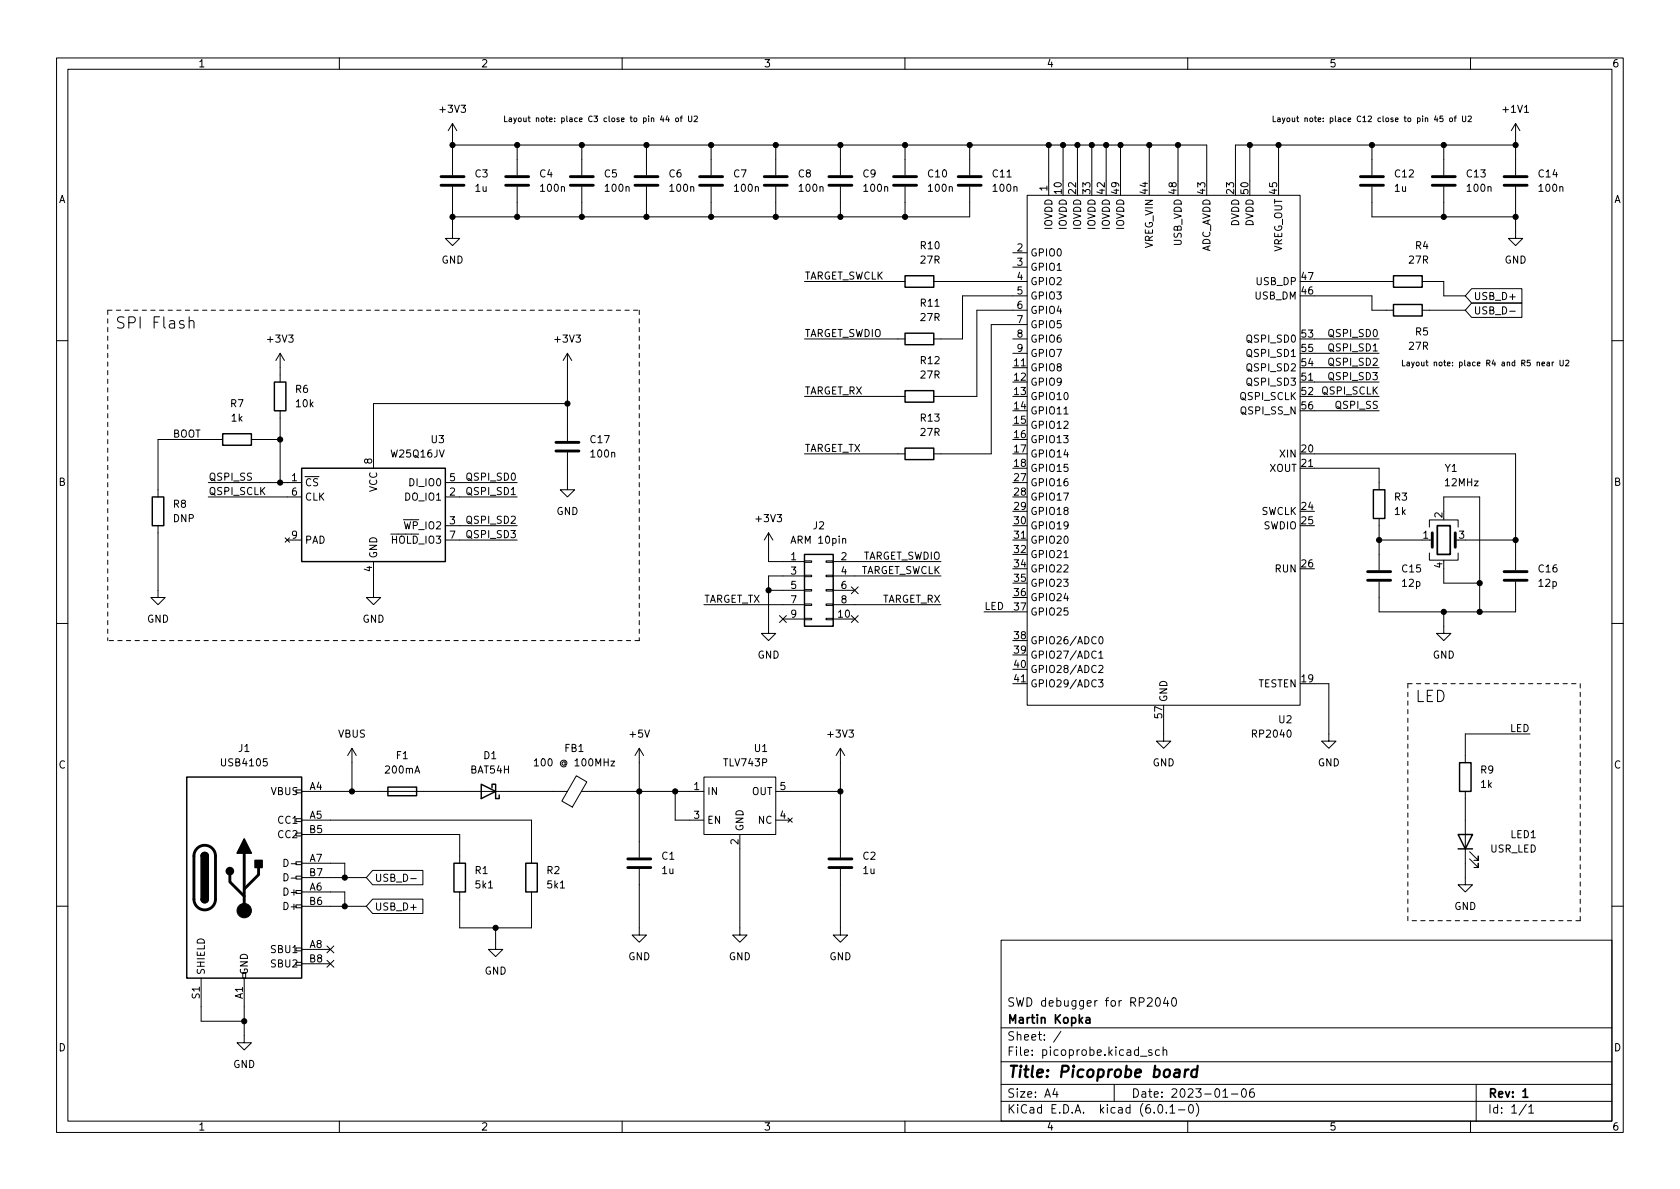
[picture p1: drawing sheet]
<svg xmlns="http://www.w3.org/2000/svg" width="297mm" height="210mm" viewBox="0 0 297 210" stroke-linecap="round" stroke-linejoin="round" font-family="sans-serif">
<g fill="none" stroke="#000" stroke-width=".18">
<path d="M10 10.2h277v190.1h-277zM12 12.2h273v186.1h-273zM60 10.2v2M110 10.2v2M160 10.2v2M210 10.2v2M260 10.2v2M80 33v9.2h1.3l-1.3 1.2-1.3-1.2h1.3M80 21.8v9.2M80 21.8l-.8 1.3M80 21.8l.8 1.3M80 25.6h133.4v6.4"/>
<path d="M91.4 25.6v5.4M91.4 33v5.3M102.9 25.6v5.4M102.9 33v5.3M114.3 25.6v5.4M114.3 33v5.3M117 20.5l-.2 .7h.6M117.3 20.8v.7M118 20.5l-.3 .7h.7M118.2 20.8v.7M119.5 20.9l.1-.1 .3 .1v.6l-.4-.1zM120.3 20.8h.3"/>
<path d="M120.6 20.5l-.2 .2v.8M121.7 20.5v.8l.2 .2 .4-.2v-.8M122.7 20.6l.4-.1 .2 .3-.6 .7h.6M125.7 25.6v5.4M125.7 33v5.3M137.2 25.6v5.4M137.2 33v5.3M148.6 25.6v5.4M148.6 33v5.3M160 25.6v5.4M160 33v5.3M171.4 25.6v5.4"/>
<path d="M171.4 33v5.3h-91.4M181.6 34.5h48.3v90.2h-48.3zM185.4 25.6v8.9M188 25.6v6.4M190.5 25.6v6.4M193 25.6v6.4M195.6 25.6v6.4M198.1 25.6v6.4M203.2 25.6v6.4M208.3 25.6v6.4M221 25.6v6.4M226.1 25.6v6.4"/>
<path d="M242.6 25.6v5.4M242.6 33v5.3h25.4M253.9 20.5l-.3 .7h.6M254.1 20.8v.7M255.1 20.5h-.5v.5l.5-.1v.5l-.1 .1-.4-.1M255.3 25.6v5.4M255.3 33v5.3M256.3 20.9l.2-.1 .3 .1-.1 .6-.4-.1zM257.1 20.8h.4M257.5 20.5l-.3 .2v.8M258.6 20.5v.8l.2 .2 .4-.2v-.8M259.6 20.6l.4-.1 .2 .3-.7 .7h.7"/>
<path d="M268 33v9.2h1.2l-1.2 1.2-1.3-1.2h1.3M268 21.8v9.2M268 21.8l-.8 1.3M268 21.8l.7 1.3M268 25.6h-49.6v6.4M33.4 56.9a.5 .5 0 0 1 .9 .1v1M33.4 56v2M142.2 49.8h17.8M142.2 59.9h17.8M165.1 49.8h16.5M179.1 59.9h2.5M179.1 44.7h2.5"/>
<path d="M179.1 47.2h2.5M181.6 52.3h-11.4v7.6h-5.1M181.6 54.9h-8.9v15.2h-7.6M181.6 57.4h-6.3v22.9h-10.2M232.4 49.8h14M232.4 59.9h11.4M232.4 52.3h10.2v2.6h3.8M251.5 49.8h3.8v2.5h3.8M251.5 54.9h7.6M260.2 53.6h8.9v2.5h-8.9l-1.1-1.2zM260.2 51h8.9v2.6h-8.9l-1.1-1.3zM266.9 55h1"/>
<path d="M10 60.2h2M39.4 77.7h-11.5v10.2M44.4 77.7h5.1M49.5 62.5v5.1M49.5 72.6v12.7M49.5 62.5l-.7 1.2M49.5 62.5l.8 1.2M100.3 62.5v15.5M100.3 62.5l-.7 1.2M100.3 62.5l.8 1.2M100.3 71.4h-34.3v11.4M142.2 70.1h17.8"/>
<path d="M179.1 65h2.5M179.1 62.5h2.5M188.1 73.2h.7M229.9 67.6h13.9M232.4 65h11.4M232.4 62.5h11.4M232.4 70.1h11.4M232.4 72.6h11.4M271.8 64.1h.4v.6M272.6 64.4l.5-.1v-.2l-.3-.1-.2 .2 .1 .4h.4M273.5 64.1h.4l.1 .6M274 64.3l-.5 .2 .1 .2 .4-.1"/>
<path d="M274.4 64v.7M274.7 64l-.3 .2M275.8 63.7v.8l.2 .2 .4-.2v-.8M276.8 63.8l.4-.1 .2 .3-.6 .7h.6M285 60.2h2M27.9 93v12.7h1.3l-1.3 1.2-1.2-1.2h1.2M36.8 85.3h16.5M36.8 87.9h16.5M50.4 95.1l.8 .8M50.8 95.5h2.5M51.2 95.1l-.8 .8M66 99.3v6.4h1.3l-1.3 1.2-1.2-1.2h1.2"/>
<path d="M78.7 85.3h12.7M78.7 87.9h12.7M78.7 93h12.7M78.7 95.5h12.7M100.3 80v6.6h1.3l-1.3 1.3-1.2-1.3h1.2M135.9 94.2l-.8 1.3M135.9 94.2v5.1h6.3M135.9 94.2l.8 1.3M142.2 99.2h1.3v.2h-1.3zM142.2 80.3h17.8M146 99.2h1.3v.2h-1.3zM147.3 99.3h19.1"/>
<path d="M149 95.3l.2-.1 .3 .1v.8M179.1 95.5h2.5M188.1 98.6h.7M229.9 82.8h13.9v3.8M232.4 80.3h35.6v20.5M243.8 91.7v9.1M243.8 95.5h7.7M252.7 97.8v1.3h5.1v-1.3M252.7 93.2v-1.3h5.1v1.3M252.7 95.5h.5M255.3 90.4v-2.5h6.3v20.3M257.3 95.5h.5"/>
<path d="M259.1 95.5h8.9M10 110.2h2M124.5 106.9h17.7M135.9 104.4h6.3M137.8 108.9l1.2 1.2M138.4 109.5h3.8M139 108.9l-1.2 1.2M142.2 109.3h1.3v.3h-1.3zM142.2 106.8h1.3v.3h-1.3zM142.2 104.3h1.3v.2h-1.3zM142.2 101.7h1.3v.3h-1.3zM142.2 101.8h-6.3v10.2h1.3l-1.3 1.3-1.3-1.3h1.3"/>
<path d="M146 109.3h1.3v.3h-1.3zM146 106.8h1.3v.3h-1.3zM146 104.3h1.3v.2h-1.3zM146 101.7h1.3v.3h-1.3zM147.3 109.5h3.8M147.3 101.8h19.1M147.3 104.4h3.8M147.3 106.9h19.1M150.5 103.8l1.2 1.2M150.5 108.9l1.2 1.2M151.7 103.8l-1.2 1.2M151.7 108.9l-1.2 1.2"/>
<path d="M174 108.2h5.1M194.3 115.5l.4-.4v1.3M194.3 117.8l.5-.1 .2 .3-.8 .9h.8M194.3 116.4h.7M194.5 112.6h.1a.68 .68 0 0 1 .4 .6 .68 .68 0 0 1-.4 .7 .84 .84 0 0 1-.1-1.3zM243.8 102.9v5.3h24.2v-5.3M255.3 108.2v3.8h1.2l-1.2 1.3-1.3-1.3h1.3M255.3 100.6v2.5h6.3M285 110.2h2M52.3 139.7h1v.5h-1zM53.3 139.9h47M62.2 132.3l-.7 1.3"/>
<path d="M62.2 132.3v7.6M62.2 132.3l.8 1.3M94.5 134.5l.3-.3v1.2M94.5 135.4h.7M101.9 137.2l1.9 1.1-2.6 4.4-1.9-1zM102.8 139.9h21.7M108 134.6h.7l-.7 .8h.7M113 132.3v19.3M113 132.3l-.7 1.3M113 132.3l.8 1.3M119.4 139.9v5.1h5.1M124.5 137.4h12.7v10.2h-12.7z"/>
<path d="M137.2 139.9h11.4M148.6 132.3v19.3M148.6 132.3l-.8 1.3M148.6 132.3l.8 1.3M179.1 120.9h2.5M194.2 120.2h.8l-.4 .5 .4 .1v.6l-.2 .1-.6-.1M205.7 127.2v3.9h1.3l-1.3 1.2-1.2-1.2h1.2M232.4 120.9h2.5v10.2h1.3l-1.3 1.2-1.2-1.2h1.2M259.1 139.9v16.6h1.2l-1.2 1.2-1.3-1.2h1.3M270.5 129.8h-11.4v5.1M50.2 152a.64 .64 0 0 1 .7 .6 .64 .64 0 0 1-.7 .6zM50.2 154.5a.64 .64 0 0 1 .7 .6 .64 .64 0 0 1-.7 .7z"/>
<path d="M52.3 144.8h1v.5h-1zM53.3 147.6h28v5M53.3 145h40.7v7.6M53.3 157.7h7.7v2.6M53.3 152.6h7.7v2.6M53.3 155.2h11.5M65.9 159h8.9v2.5h-8.9l-1.1-1.2zM65.9 153.9h8.9v2.6h-8.9l-1.1-1.3zM72.6 155.4h1M81.3 157.7v6.4h12.7v-6.4M113 153.7v11.6h1.3l-1.3 1.3-1.2-1.3h1.2M130.8 147.6v17.7h1.3l-1.3 1.3-1.3-1.3h1.3"/>
<path d="M137.2 145h2.5M139.3 144.6l.8 .8M140.1 144.6l-.8 .8M148.6 153.7v11.6h1.3l-1.3 1.3-1.3-1.3h1.3M259.8 151.9l1.6 1.5v-.8v.8h-.8M259.8 150.6l1.6 1.5v-.7v.7h-.8M10 160.2h2M35.6 173v7.6h7.6M43.2 173v11.4h1.2l-1.2 1.3-1.3-1.3h1.3M52.3 170.2h1v.5h-1zM52.3 167.6h1v.5h-1zM53.3 167.9h5.1"/>
<path d="M53.3 160.3h11.5M53.3 170.4h5.1M57.8 167.3l1.2 1.2M57.8 169.8l1.2 1.2M59 167.3l-1.2 1.2M59 169.8l-1.2 1.2M87.6 164.1v3.8h1.3l-1.3 1.3-1.2-1.3h1.2M177 166.3h108v32h-108zM204.4 176.6l.2-.2a.81 .81 0 0 1 .6 .7 .81 .81 0 0 1-.3 .8h-.1a.81 .81 0 0 1-.4-1.3zM206.1 176.4l-.4 1h.9M206.4 176.9v1M207.3 176.6l.2-.2a.81 .81 0 0 1 .6 .7 .81 .81 0 0 1-.3 .8h-.2a.81 .81 0 0 1-.3-1.3z"/>
<path d="M285 160.2h2M60 198.3v2M110 198.3v2M160 198.3v2M177 194.8h108M177 191.8h108M177 187.8h108M177 181.8h108M186.5 192.5l-.4 1h1M186.9 193v1M187.6 182.4l-1.3 1.9M197 191.8v3"/>
<path d="M201.6 186.8h1.2M203.6 185.7l-.3-.1-.2 .2v.3l.5 .1v.4h-.5M204.9 195.4l.2-.1a.81 .81 0 0 1 .6 .7 .81 .81 0 0 1-.3 .8h-.2a.81 .81 0 0 1-.6-.6 .81 .81 0 0 1 .3-.8zM205 185.7l-.4-.1-.3 .3v.4l.1 .3h.6M205.6 185.8l.3-.2 .3 .1 .1 .9M205.6 185.1v1.5M206.2 196.7v.1M206.9 195.8l.4-.5v1.5M206.9 196.8h.8M208.4 196.3h1.1M210 198.3v2M210.4 195.4l.1-.1a.81 .81 0 0 1 .6 .7 .81 .81 0 0 1-.3 .8h-.2a.81 .81 0 0 1-.5-.6 .81 .81 0 0 1 .3-.8z"/>
<path d="M211.5 195.1a1.72 1.72 0 0 1 0 2.3M216.2 194h.9M217.7 193.5h1.2M219.7 192.6l.2-.1a.81 .81 0 0 1 .5 .7 .81 .81 0 0 1-.3 .8h-.1a.81 .81 0 0 1-.6-.6 .81 .81 0 0 1 .3-.8zM221.6 192.5a.59 .59 0 0 0-.7 .7v.5l.2 .3h.4l.2-.1 .1-.5-.2-.2-.4-.1-.3 .3M260 198.3v2M261 191.8v6.5M269.9 195.3l-1.3 1.9M270.3 195.8l.4-.5v1.5M270.3 196.8h.9"/>
</g>
<path d="M254.1 93h2.3v5h-2.3zM192.1 180h.5l.1 .9M192.7 180.3l-.5 .1a.29 .29 0 0 0-.2 .2 .29 .29 0 0 0 .2 .3h.5M269.3 193l.4-.5v1.5M269.3 194h.8" fill="none" stroke="#000" stroke-width=".3"/>
<path d="M209.6 189.1l-.2 1.4M210.2 189.1l-.4 .1-.3 .3M211.7 189.2a.66 .66 0 0 0-1 .3l-.1 .6 .2 .3 .1 .1 .6-.1M211.8 188.5l-.3 2" fill="none" stroke="#000" stroke-width=".4"/>
<g fill="none" stroke="#000" stroke-width=".25">
<path d="M160 48.8h5.1v2h-5.1zM160 58.9h5.1v2.1h-5.1zM246.4 53.8h5.1v2.1h-5.1zM246.4 48.8h5.1v2h-5.1zM39.4 76.7h5v2h-5zM48.5 67.6h2v5h-2zM160 79.2h5.1v2.1h-5.1zM160 69.1h5.1v2h-5.1zM26.9 87.9h2.1v5.1h-2.1zM53.3 82.8h25.4v16.5h-25.4zM142.2 98h5.1v12.7h-5.1zM242.8 86.6h2.1v5.1h-2.1z"/>
<path d="M33 137.4h20.3v35.6h-20.3zM68.6 139.2h5.1v1.5h-5.1zM85.1 138.7l2.5 1.2-2.5 1.3zM87 139.3v-.6h.6v2.5h.7v-.6M258.1 134.9h2v5h-2zM35.6 159a.64 .64 0 0 0 .6 .6 .64 .64 0 0 0 .6-.6M35.6 151.4a.64 .64 0 0 1 .6-.7 .64 .64 0 0 1 .6 .7M80.3 152.6h2v5.1h-2zM93 152.6h2v5.1h-2zM257.8 147.6h2.5l-1.2 2.5zM257.8 150.1h2.5"/>
</g>
<g fill="none" stroke="#000" stroke-width=".51">
<path d="M78 32.8h4M78 31.2h4M89.4 32.8h4.1M89.4 31.2h4.1M100.8 32.8h4.1M100.8 31.2h4.1M112.3 32.8h4M112.3 31.2h4M123.7 32.8h4.1M123.7 31.2h4.1M135.1 32.8h4.1M135.1 31.2h4.1"/>
<path d="M146.6 32.8h4M146.6 31.2h4M158 32.8h4.1M158 31.2h4.1M169.4 32.8h4.1M169.4 31.2h4.1M240.5 32.8h4.1M240.5 31.2h4.1M253.2 32.8h4.1M253.2 31.2h4.1M265.9 32.8h4.1M265.9 31.2h4.1"/>
<path d="M98.3 79.8h4.1M98.3 78.2h4.1M253.2 94.2v2.6M257.3 94.2v2.6M241.8 102.6h4.1M241.8 101.1h4.1M265.9 102.6h4.1M265.9 101.1h4.1M34.8 150a1.91 1.91 0 0 1 2.1-.4 1.91 1.91 0 0 1 1.2 1.8v7.6a1.91 1.91 0 0 1-1.9 1.9 1.91 1.91 0 0 1-1.9-1.9v-7.8l.2-.6zM40.6 154.7v1.3l2.6 2.5M43.2 150.9v10.1M45.7 153.4v1.3l-2.5 2.5"/>
<path d="M111 153.4h4.1M111 151.9h4.1M146.6 153.4h4M146.6 151.9h4"/>
</g>
<g fill="#000" stroke="#000" stroke-width=".25">
<path d="M35.6 159h1.2a.64 .64 0 0 1-.6 .6 .64 .64 0 0 1-.6-.6zM35.6 151.4h1.2v7.6h-1.2zM35.7 150.9a.64 .64 0 0 1 .7-.1 .64 .64 0 0 1 .4 .6h-1.2zM43.2 148.3l1.2 2.6h-2.5zM45.1 152.1h1.3v1.3h-1.3z"/>
<circle cx="40.6" cy="154" r=".63"/>
</g>
<g fill="#000" stroke="#000" stroke-width=".18">
<circle cx="80" cy="25.6" r=".46"/>
<circle cx="80" cy="38.3" r=".46"/>
<circle cx="91.4" cy="25.6" r=".46"/>
<circle cx="91.4" cy="38.3" r=".46"/>
<circle cx="102.9" cy="38.3" r=".46"/>
<circle cx="102.9" cy="25.6" r=".46"/>
<circle cx="114.3" cy="38.3" r=".46"/>
<circle cx="114.3" cy="25.6" r=".46"/>
<circle cx="125.7" cy="38.3" r=".46"/>
<circle cx="125.7" cy="25.6" r=".46"/>
<circle cx="137.2" cy="38.3" r=".46"/>
<circle cx="137.2" cy="25.6" r=".46"/>
<circle cx="148.6" cy="38.3" r=".46"/>
<circle cx="148.6" cy="25.6" r=".46"/>
<circle cx="160" cy="38.3" r=".46"/>
<circle cx="160" cy="25.6" r=".46"/>
<circle cx="171.4" cy="25.6" r=".46"/>
<circle cx="185.4" cy="25.6" r=".46"/>
<circle cx="188" cy="25.6" r=".46"/>
<circle cx="190.5" cy="25.6" r=".46"/>
<circle cx="193" cy="25.6" r=".46"/>
<circle cx="195.6" cy="25.6" r=".46"/>
<circle cx="198.1" cy="25.6" r=".46"/>
<circle cx="203.2" cy="25.6" r=".46"/>
<circle cx="208.3" cy="25.6" r=".46"/>
<circle cx="221" cy="25.6" r=".46"/>
<circle cx="226.1" cy="25.6" r=".46"/>
<circle cx="242.6" cy="25.6" r=".46"/>
<circle cx="255.3" cy="38.3" r=".46"/>
<circle cx="255.3" cy="25.6" r=".46"/>
<circle cx="268" cy="25.6" r=".46"/>
<circle cx="268" cy="38.3" r=".46"/>
<circle cx="49.5" cy="77.7" r=".46"/>
<circle cx="100.3" cy="71.4" r=".46"/>
<circle cx="49.5" cy="85.3" r=".46"/>
<circle cx="243.8" cy="95.5" r=".46"/>
<circle cx="268" cy="95.5" r=".46"/>
<circle cx="135.9" cy="104.4" r=".46"/>
<circle cx="255.3" cy="108.2" r=".46"/>
<circle cx="261.6" cy="108.2" r=".46"/>
<circle cx="261.6" cy="103.1" r=".46"/>
<circle cx="62.2" cy="139.9" r=".46"/>
<circle cx="113" cy="139.9" r=".46"/>
<circle cx="119.4" cy="139.9" r=".46"/>
<circle cx="148.6" cy="139.9" r=".46"/>
<circle cx="61" cy="155.2" r=".46"/>
<circle cx="43.2" cy="161" r="1.27"/>
<circle cx="61" cy="160.3" r=".46"/>
<circle cx="87.6" cy="164.1" r=".46"/>
<circle cx="43.2" cy="180.6" r=".46"/>
</g>
<path d="M19 54.9h94M19 54.9v58.4M113 54.9v58.4M113 113.3h-94M248.9 120.9v41.9M248.9 120.9h30.5M279.4 120.9v41.9M279.4 162.8h-30.5" fill="none" stroke="#000" stroke-width=".18" stroke-dasharray=".8 .8"/>
<g font-size="2.8">
<text x="20.3" y="58.1">SPI Flash</text>
<text x="250.2" y="124.2">LED</text>
<text x="178" y="190.6">Title: Picoprobe board</text>
</g>
<g font-size="2.1">
<text x="178" y="178">SWD debugger for RP2040</text>
<text x="178" y="184">Sheet: /</text>
<text x="178" y="181">Martin Kopka</text>
<text x="178" y="186.7">File: picoprobe.kicad_sch</text>
<text x="178" y="196.9">KiCad E.D.A. kicad (6.0.1-0)</text>
<text x="178" y="194.1">Size: A4</text>
<text x="200" y="194.1">Date: 2023-01-06</text>
<text x="263" y="194.1">Rev: 1</text>
<text x="263" y="196.9">Id: 1/1</text>
</g>
<g font-size="1.8">
<text x="35" y="11.9">1</text>
<text x="85" y="11.9">2</text>
<text x="135" y="11.9">3</text>
<text x="185" y="11.9">4</text>
<text x="235" y="11.9">5</text>
<text x="285" y="11.9">6</text>
<text x="77.9" y="19.9">+3V3</text>
<text x="265.9" y="19.9">+1V1</text>
<text x="10.3" y="35.9">A</text>
<text x="84" y="31.4">C3</text>
<text x="84" y="33.9">1u</text>
<text x="95.4" y="31.4">C4</text>
<text x="95.7" y="33.9">100n</text>
<text x="106.9" y="31.4">C5</text>
<text x="107.1" y="33.9">100n</text>
<text x="118.3" y="31.4">C6</text>
<text x="118.6" y="33.9">100n</text>
<text x="129.7" y="31.4">C7</text>
<text x="130" y="33.9">100n</text>
<text x="141.2" y="31.4">C8</text>
<text x="141.4" y="33.9">100n</text>
<text x="152.6" y="31.4">C9</text>
<text x="152.9" y="33.9">100n</text>
<text x="164.1" y="31.4">C10</text>
<text x="164.3" y="33.9">100n</text>
<text x="175.6" y="31.4">C11</text>
<text x="175.7" y="33.9">100n</text>
<text x="185.2" y="33.8" transform="rotate(-90 185.2 33.8)">1</text>
<text x="187.7" y="34.3" transform="rotate(-90 187.7 34.3)">10</text>
<text x="190.2" y="34.3" transform="rotate(-90 190.2 34.3)">22</text>
<text x="192.8" y="34.3" transform="rotate(-90 192.8 34.3)">33</text>
<text x="195.3" y="34.3" transform="rotate(-90 195.3 34.3)">42</text>
<text x="197.9" y="34.3" transform="rotate(-90 197.9 34.3)">49</text>
<text x="202.9" y="34.3" transform="rotate(-90 202.9 34.3)">44</text>
<text x="208" y="34.3" transform="rotate(-90 208 34.3)">48</text>
<text x="213.1" y="34.3" transform="rotate(-90 213.1 34.3)">43</text>
<text x="218.2" y="34.3" transform="rotate(-90 218.2 34.3)">23</text>
<text x="220.7" y="34.3" transform="rotate(-90 220.7 34.3)">50</text>
<text x="225.8" y="34.3" transform="rotate(-90 225.8 34.3)">45</text>
<text x="246.6" y="33.9">1u</text>
<text x="246.7" y="31.4">C12</text>
<text x="259.4" y="31.4">C13</text>
<text x="259.5" y="33.9">100n</text>
<text x="272.1" y="31.4">C14</text>
<text x="272.2" y="33.9">100n</text>
<text x="285.3" y="35.9">A</text>
<text x="186.1" y="40.6" transform="rotate(-90 186.1 40.6)">IOVDD</text>
<text x="188.6" y="40.6" transform="rotate(-90 188.6 40.6)">IOVDD</text>
<text x="191.1" y="40.6" transform="rotate(-90 191.1 40.6)">IOVDD</text>
<text x="193.7" y="40.6" transform="rotate(-90 193.7 40.6)">IOVDD</text>
<text x="196.2" y="40.6" transform="rotate(-90 196.2 40.6)">IOVDD</text>
<text x="198.8" y="40.6" transform="rotate(-90 198.8 40.6)">IOVDD</text>
<text x="219.1" y="40.1" transform="rotate(-90 219.1 40.1)">DVDD</text>
<text x="221.6" y="40.1" transform="rotate(-90 221.6 40.1)">DVDD</text>
<text x="78" y="46.6">GND</text>
<text x="162.8" y="44.1">R10</text>
<text x="162.8" y="46.6">27R</text>
<text x="179.8" y="44.4">2</text>
<text x="179.8" y="47">3</text>
<text x="182.1" y="45.3">GPIO0</text>
<text x="182.1" y="47.9">GPIO1</text>
<text x="203.8" y="44" transform="rotate(-90 203.8 44)">VREG_VIN</text>
<text x="208.9" y="43.5" transform="rotate(-90 208.9 43.5)">USB_VDD</text>
<text x="214" y="44.9" transform="rotate(-90 214 44.9)">ADC_AVDD</text>
<text x="226.7" y="44.8" transform="rotate(-90 226.7 44.8)">VREG_OUT</text>
<text x="249.2" y="46.6">27R</text>
<text x="250.3" y="44.1">R4</text>
<text x="266" y="46.6">GND</text>
<text x="142.2" y="49.4">TARGET_SWCLK</text>
<text x="179.8" y="49.5">4</text>
<text x="179.8" y="52.1">5</text>
<text x="182.1" y="50.4">GPIO2</text>
<text x="182.1" y="53">GPIO3</text>
<text x="221.9" y="53">USB_DM</text>
<text x="222.2" y="50.4">USB_DP</text>
<text x="230.2" y="52.1">46</text>
<text x="230.2" y="49.5">47</text>
<text x="260.5" y="53">USB_D+</text>
<text x="142.2" y="59.6">TARGET_SWDIO</text>
<text x="162.8" y="54.2">R11</text>
<text x="162.8" y="56.8">27R</text>
<text x="179.8" y="54.6">6</text>
<text x="179.8" y="57.1">7</text>
<text x="179.8" y="59.7">8</text>
<text x="182.1" y="55.5">GPIO4</text>
<text x="182.1" y="58">GPIO5</text>
<text x="230.2" y="59.7">53</text>
<text x="235.2" y="59.6">QSPI_SD0</text>
<text x="250.3" y="59.3">R5</text>
<text x="260.5" y="55.6">USB_D-</text>
<text x="47.4" y="60.6">+3V3</text>
<text x="98.2" y="60.6">+3V3</text>
<text x="162.8" y="64.4">R12</text>
<text x="179.4" y="64.8">11</text>
<text x="179.8" y="62.2">9</text>
<text x="182.1" y="65.7">GPIO8</text>
<text x="182.1" y="60.6">GPIO6</text>
<text x="182.1" y="63.1">GPIO7</text>
<text x="220.7" y="60.6">QSPI_SD0</text>
<text x="220.7" y="65.7">QSPI_SD2</text>
<text x="220.7" y="63.1">QSPI_SD1</text>
<text x="230.2" y="64.8">54</text>
<text x="230.2" y="62.2">55</text>
<text x="235.2" y="64.7">QSPI_SD2</text>
<text x="235.2" y="62.1">QSPI_SD1</text>
<text x="249.2" y="61.8">27R</text>
<text x="52.3" y="69.5">R6</text>
<text x="142.2" y="69.7">TARGET_RX</text>
<text x="162.8" y="66.9">27R</text>
<text x="179.4" y="67.3">12</text>
<text x="179.4" y="69.8">13</text>
<text x="182.1" y="68.2">GPIO9</text>
<text x="182.1" y="70.7">GPIO10</text>
<text x="219.3" y="70.7">QSPI_SCLK</text>
<text x="220.7" y="68.2">QSPI_SD3</text>
<text x="230.2" y="67.3">51</text>
<text x="230.2" y="69.8">52</text>
<text x="233.8" y="69.7">QSPI_SCLK</text>
<text x="235.2" y="67.2">QSPI_SD3</text>
<text x="30.4" y="77.4">BOOT</text>
<text x="40.8" y="72">R7</text>
<text x="40.9" y="74.5">1k</text>
<text x="52.4" y="72">10k</text>
<text x="162.8" y="74.5">R13</text>
<text x="162.8" y="77.1">27R</text>
<text x="179.4" y="72.4">14</text>
<text x="179.4" y="74.9">15</text>
<text x="179.4" y="77.5">16</text>
<text x="182.1" y="73.3">GPIO11</text>
<text x="182.1" y="75.8">GPIO12</text>
<text x="219.5" y="73.3">QSPI_SS_N</text>
<text x="230.2" y="72.4">56</text>
<text x="236.3" y="72.3">QSPI_SS</text>
<text x="65.8" y="82" transform="rotate(-90 65.8 82)">8</text>
<text x="69.3" y="80.9">W25Q16JV</text>
<text x="76.3" y="78.4">U3</text>
<text x="104.4" y="78.4">C17</text>
<text x="104.6" y="80.9">100n</text>
<text x="142.2" y="79.9">TARGET_TX</text>
<text x="179.4" y="80">17</text>
<text x="179.4" y="82.5">18</text>
<text x="182.1" y="78.4">GPIO13</text>
<text x="182.1" y="80.9">GPIO14</text>
<text x="182.1" y="83.4">GPIO15</text>
<text x="224.4" y="83.4">XOUT</text>
<text x="226.4" y="80.9">XIN</text>
<text x="230.2" y="80">20</text>
<text x="230.2" y="82.5">21</text>
<text x="255.5" y="83.4">Y1</text>
<text x="10.3" y="85.9">B</text>
<text x="30.7" y="89.8">R8</text>
<text x="36.8" y="85">QSPI_SS</text>
<text x="36.8" y="87.5">QSPI_SCLK</text>
<text x="51.6" y="85.1">1</text>
<text x="51.6" y="87.6">6</text>
<text x="53.8" y="86">~{CS}</text>
<text x="53.8" y="88.5">CLK</text>
<text x="66.7" y="87" transform="rotate(-90 66.7 87)">VCC</text>
<text x="71.7" y="88.5">DO_IO1</text>
<text x="72.6" y="86">DI_IO0</text>
<text x="79.5" y="87.6">2</text>
<text x="79.5" y="85.1">5</text>
<text x="82.8" y="85">QSPI_SD0</text>
<text x="82.8" y="87.5">QSPI_SD1</text>
<text x="179.4" y="85.1">27</text>
<text x="179.4" y="87.6">28</text>
<text x="182.1" y="86">GPIO16</text>
<text x="182.1" y="88.5">GPIO17</text>
<text x="246.6" y="88.5">R3</text>
<text x="255.6" y="86">12MHz</text>
<text x="285.3" y="85.9">B</text>
<text x="30.6" y="92.3">DNP</text>
<text x="51.6" y="95.2">9</text>
<text x="70.2" y="93.6">~{WP}_IO2</text>
<text x="79.5" y="92.7">3</text>
<text x="79.5" y="95.2">7</text>
<text x="82.8" y="92.6">QSPI_SD2</text>
<text x="82.8" y="95.1">QSPI_SD3</text>
<text x="98.4" y="91.1">GND</text>
<text x="133.8" y="92.3">+3V3</text>
<text x="143.8" y="93.6">J2</text>
<text x="179.4" y="90.2">29</text>
<text x="179.4" y="92.7">30</text>
<text x="179.4" y="95.2">31</text>
<text x="182.1" y="91.1">GPIO18</text>
<text x="182.1" y="93.6">GPIO19</text>
<text x="222.9" y="91.1">SWCLK</text>
<text x="223.4" y="93.6">SWDIO</text>
<text x="230.2" y="90.2">24</text>
<text x="230.2" y="92.7">25</text>
<text x="246.6" y="91.1">1k</text>
<text x="251.6" y="95.2">1</text>
<text x="255" y="91.5" transform="rotate(-90 255 91.5)">2</text>
<text x="258" y="95.2">3</text>
<text x="53.8" y="96.1">PAD</text>
<text x="65.8" y="101.1" transform="rotate(-90 65.8 101.1)">4</text>
<text x="66.7" y="98.8" transform="rotate(-90 66.7 98.8)">GND</text>
<text x="68" y="96.1">~{HOLD}_IO3</text>
<text x="139.8" y="99.1">1</text>
<text x="139.8" y="101.6">3</text>
<text x="140.2" y="96.1">ARM 10pin</text>
<text x="148.7" y="99.1">2</text>
<text x="148.7" y="101.6">4</text>
<text x="151.6" y="101.5">TARGET_SWCLK</text>
<text x="152.1" y="99">TARGET_SWDIO</text>
<text x="179.4" y="97.8">32</text>
<text x="179.4" y="100.3">34</text>
<text x="182.1" y="96.1">GPIO20</text>
<text x="182.1" y="98.7">GPIO21</text>
<text x="182.1" y="101.2">GPIO22</text>
<text x="225.5" y="101.2">RUN</text>
<text x="230.2" y="100.3">26</text>
<text x="248" y="101.2">C15</text>
<text x="255" y="100.4" transform="rotate(-90 255 100.4)">4</text>
<text x="272.1" y="101.2">C16</text>
<text x="124.5" y="106.6">TARGET_TX</text>
<text x="139.8" y="104.1">5</text>
<text x="139.8" y="106.7">7</text>
<text x="148.7" y="104.1">6</text>
<text x="148.7" y="106.7">8</text>
<text x="155.7" y="106.6">TARGET_RX</text>
<text x="174" y="107.8">LED</text>
<text x="179.4" y="102.9">35</text>
<text x="179.4" y="105.4">36</text>
<text x="179.4" y="107.9">37</text>
<text x="182.1" y="103.8">GPIO23</text>
<text x="182.1" y="106.3">GPIO24</text>
<text x="248" y="103.8">12p</text>
<text x="272.1" y="103.8">12p</text>
<text x="26" y="110.1">GND</text>
<text x="64.1" y="110.1">GND</text>
<text x="139.8" y="109.2">9</text>
<text x="148.2" y="109.2">10</text>
<text x="179.4" y="113">38</text>
<text x="182.1" y="108.8">GPIO25</text>
<text x="182.1" y="113.9">GPIO26/ADC0</text>
<text x="133.9" y="116.5">GND</text>
<text x="179.4" y="115.6">39</text>
<text x="179.4" y="118.1">40</text>
<text x="182.1" y="116.5">GPIO27/ADC1</text>
<text x="182.1" y="119">GPIO28/ADC2</text>
<text x="253.3" y="116.5">GND</text>
<text x="179.4" y="120.6">41</text>
<text x="182.1" y="121.5">GPIO29/ADC3</text>
<text x="206.4" y="124.2" transform="rotate(-90 206.4 124.2)">GND</text>
<text x="222.4" y="121.5">TESTEN</text>
<text x="230.2" y="120.6">19</text>
<text x="59.8" y="130.4">VBUS</text>
<text x="111.4" y="130.4">+5V</text>
<text x="146.5" y="130.4">+3V3</text>
<text x="205.5" y="127" transform="rotate(-90 205.5 127)">57</text>
<text x="221.6" y="130.4">RP2040</text>
<text x="226.1" y="127.9">U2</text>
<text x="267" y="129.4">LED</text>
<text x="10.3" y="135.9">C</text>
<text x="39.3" y="135.5">USB4105</text>
<text x="42.2" y="133">J1</text>
<text x="68.2" y="136.8">200mA</text>
<text x="70.1" y="134.2">F1</text>
<text x="83.2" y="136.8">BAT54H</text>
<text x="85.5" y="134.2">D1</text>
<text x="95.4" y="135.5">100 @ 100MHz</text>
<text x="99.9" y="133">FB1</text>
<text x="128.1" y="135.5">TLV743P</text>
<text x="133.4" y="133">U1</text>
<text x="203.8" y="135.5">GND</text>
<text x="233" y="135.5">GND</text>
<text x="261.8" y="136.8">R9</text>
<text x="285.3" y="135.9">C</text>
<text x="47.9" y="140.6">VBUS</text>
<text x="54.7" y="139.7">A4</text>
<text x="122.7" y="139.7">1</text>
<text x="125" y="140.6">IN</text>
<text x="132.9" y="140.6">OUT</text>
<text x="137.9" y="139.7">5</text>
<text x="261.8" y="139.3">1k</text>
<text x="49.3" y="145.7">CC1</text>
<text x="49.3" y="148.2">CC2</text>
<text x="54.7" y="144.8">A5</text>
<text x="54.7" y="147.3">B5</text>
<text x="122.7" y="144.8">3</text>
<text x="125" y="145.7">EN</text>
<text x="130.6" y="149.3" transform="rotate(-90 130.6 149.3)">2</text>
<text x="131.4" y="147.1" transform="rotate(-90 131.4 147.1)">GND</text>
<text x="134.1" y="145.7">NC</text>
<text x="137.9" y="144.8">4</text>
<text x="267.1" y="148.2">LED1</text>
<text x="51" y="153.3">D-</text>
<text x="51" y="155.8">D-</text>
<text x="54.7" y="152.4">A7</text>
<text x="54.7" y="154.9">B7</text>
<text x="66.2" y="155.9">USB_D-</text>
<text x="84" y="154.6">R1</text>
<text x="96.7" y="154.6">R2</text>
<text x="117" y="152">C1</text>
<text x="117.1" y="154.6">1u</text>
<text x="152.6" y="152">C2</text>
<text x="152.6" y="154.6">1u</text>
<text x="263.5" y="150.7">USR_LED</text>
<text x="50.5" y="158.4">D+</text>
<text x="50.5" y="160.9">D+</text>
<text x="54.7" y="157.5">A6</text>
<text x="54.7" y="160">B6</text>
<text x="66.2" y="161">USB_D+</text>
<text x="84.1" y="157.1">5k1</text>
<text x="96.8" y="157.1">5k1</text>
<text x="257.1" y="160.9">GND</text>
<text x="54.7" y="167.6">A8</text>
<text x="36.2" y="172.5" transform="rotate(-90 36.2 172.5)">SHIELD</text>
<text x="43.8" y="172.5" transform="rotate(-90 43.8 172.5)">GND</text>
<text x="48.1" y="168.5">SBU1</text>
<text x="48.1" y="171.1">SBU2</text>
<text x="54.7" y="170.2">B8</text>
<text x="85.7" y="172.3">GND</text>
<text x="111.1" y="169.8">GND</text>
<text x="128.8" y="169.8">GND</text>
<text x="146.6" y="169.8">GND</text>
<text x="35.3" y="176.6" transform="rotate(-90 35.3 176.6)">S1</text>
<text x="42.9" y="176.6" transform="rotate(-90 42.9 176.6)">A1</text>
<text x="10.3" y="185.9">D</text>
<text x="285.3" y="185.9">D</text>
<text x="41.2" y="188.8">GND</text>
<text x="35" y="199.9">1</text>
<text x="85" y="199.9">2</text>
<text x="135" y="199.9">3</text>
<text x="185" y="199.9">4</text>
<text x="235" y="199.9">5</text>
<text x="285" y="199.9">6</text>
</g>
<g font-size="1.4">
<text x="88.9" y="21.6">Layout note: place C3 close to pin 44 of U2</text>
<text x="224.8" y="21.6">Layout note: place C12 close to pin 45 of U2</text>
<text x="247.6" y="64.7">Layout note: place R4 and R5 near U2</text>
</g>
</svg>
